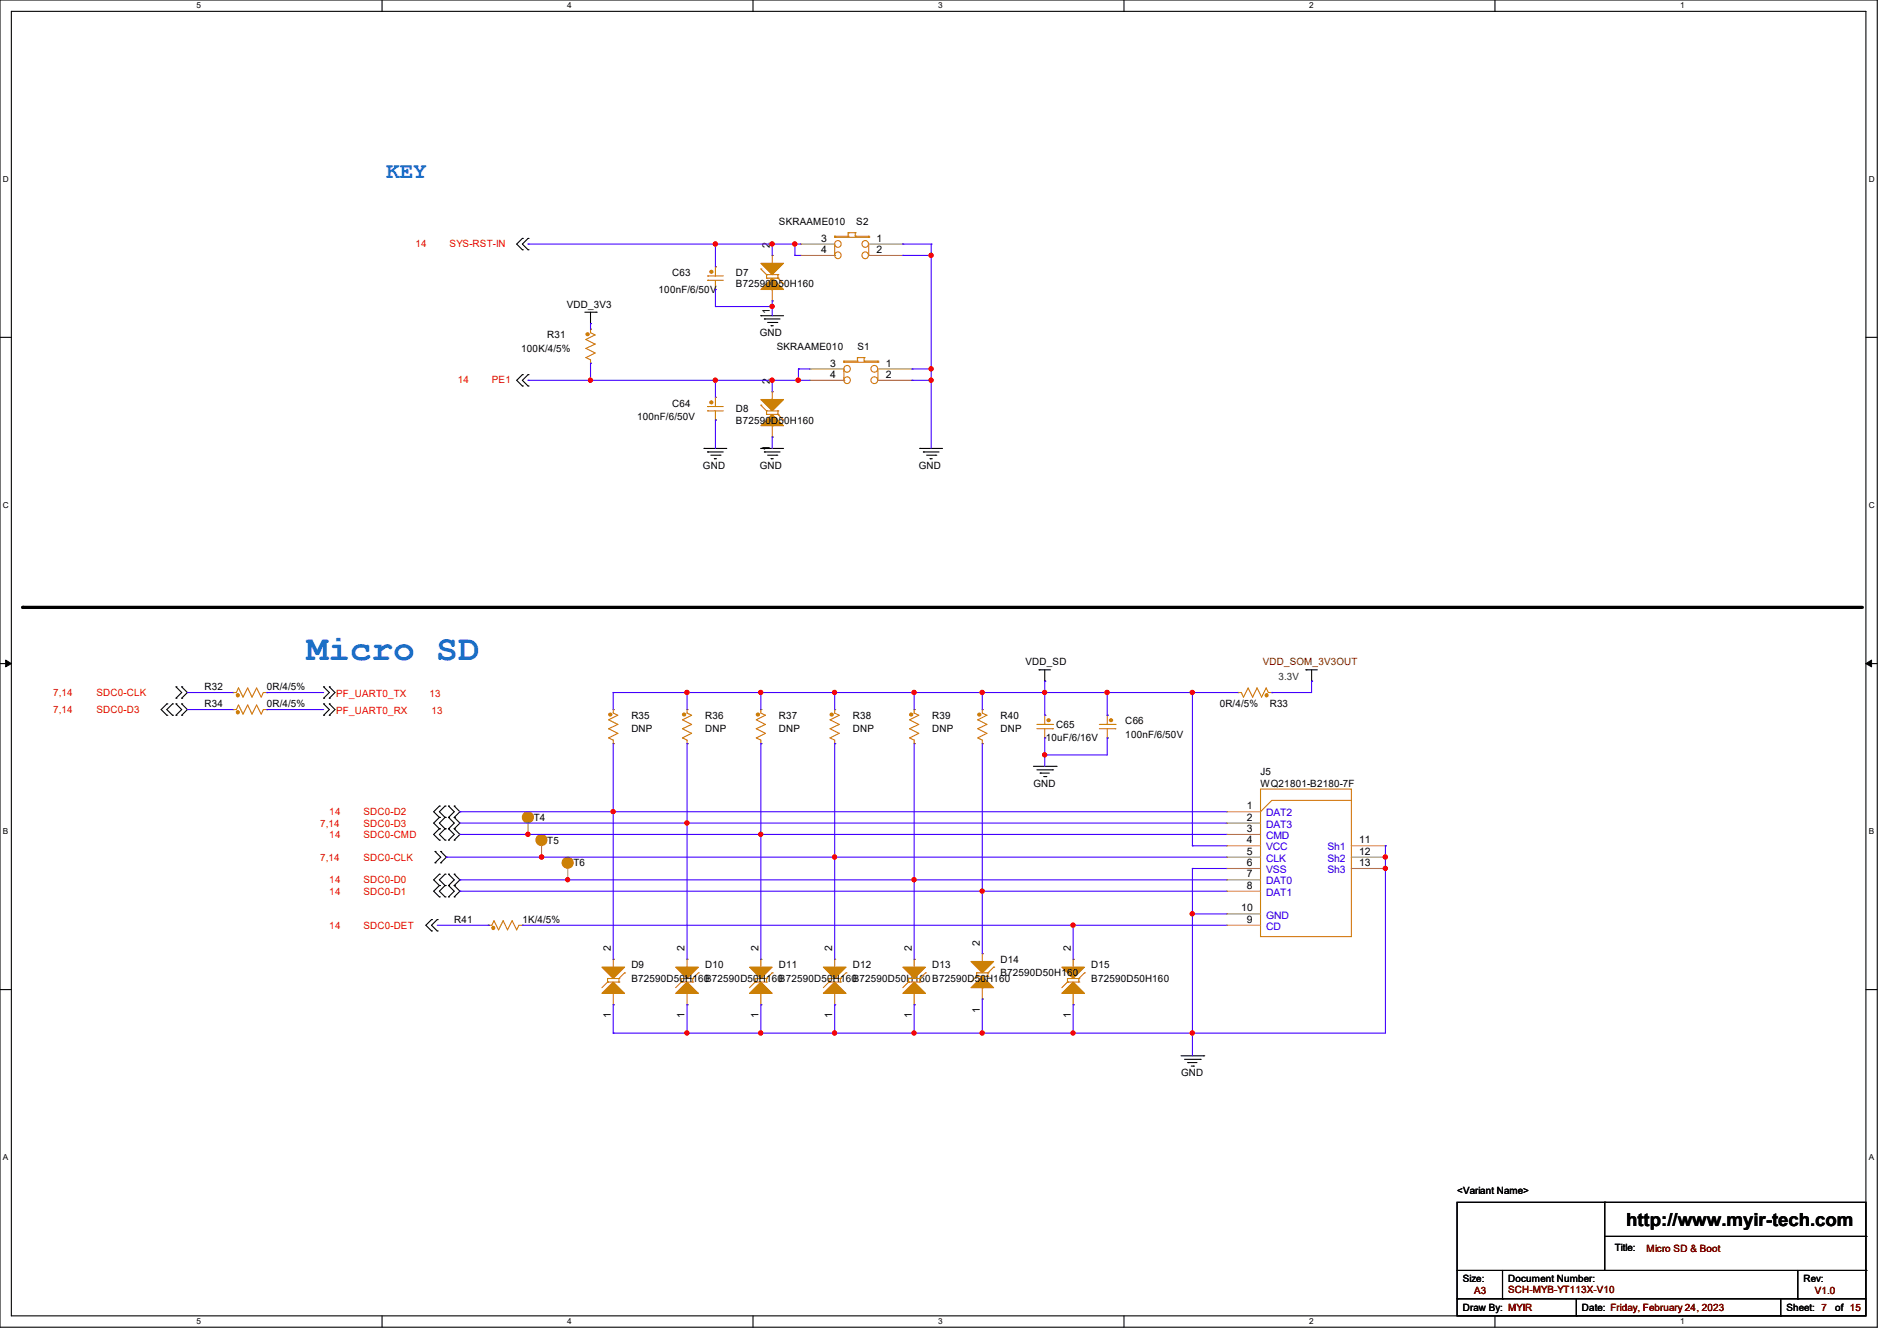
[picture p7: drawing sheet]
<svg xmlns="http://www.w3.org/2000/svg" width="297mm" height="210mm" viewBox="0 0 297 210" stroke-linecap="round" stroke-linejoin="round" font-family="sans-serif">
<path d="M0 0h293.9v207.9h-293.9zM1.8 1.8h290.3v204.3h-290.3z" fill="none" stroke="#000" stroke-width=".17"/>
<g fill="#fff">
<path d="M30.8 .2h.7v1.4h-.7z"/>
<path d="M30.8 206.2h.7v1.4h-.7z"/>
</g>
<path d="M59.8 0v1.8M59.8 206.1v1.8" fill="none" stroke="#000" stroke-width=".17"/>
<g fill="#fff">
<path d="M88.8 .2h.7v1.4h-.7z"/>
<path d="M88.8 206.2h.7v1.4h-.7z"/>
</g>
<path d="M117.9 0v1.8M117.9 206.1v1.8" fill="none" stroke="#000" stroke-width=".17"/>
<g fill="#fff">
<path d="M146.9 .2h.7v1.4h-.7z"/>
<path d="M146.9 206.2h.7v1.4h-.7z"/>
</g>
<path d="M176 0v1.8M176 206.1v1.8" fill="none" stroke="#000" stroke-width=".17"/>
<g fill="#fff">
<path d="M205 .2h.7v1.4h-.7z"/>
<path d="M205 206.2h.7v1.4h-.7z"/>
</g>
<path d="M234.1 0v1.8M234.1 206.1v1.8" fill="none" stroke="#000" stroke-width=".17"/>
<g fill="#fff">
<path d="M263.1 .2h.6v1.4h-.6z"/>
<path d="M263.1 206.2h.6v1.4h-.6z"/>
<path d="M.5 27.3h.9v1.4h-.9z"/>
<path d="M292.6 27.3h.9v1.4h-.9z"/>
<path d="M.5 78.4h.9v1.4h-.9z"/>
<path d="M292.6 78.4h.9v1.4h-.9z"/>
</g>
<path d="M0 52.8h1.8M292.1 52.8h1.8" fill="none" stroke="#000" stroke-width=".17"/>
<g fill="#fff">
<path d="M.5 129.5h.8v1.4h-.8z"/>
<path d="M292.6 129.5h.8v1.4h-.8z"/>
</g>
<path d="M0 103.9h1.8M292.1 103.9h1.8" fill="none" stroke="#000" stroke-width=".17"/>
<path d="M.9 103.4l.9 .5-.9 .5zM292.1 103.9l.9-.5v1z" fill="#000" stroke="#000" stroke-width=".16"/>
<g fill="#fff">
<path d="M.5 180.5h.8v1.4h-.8z"/>
<path d="M292.6 180.5h.8v1.4h-.8z"/>
</g>
<g fill="none" stroke="#000" stroke-width=".17">
<path d="M81.8 37.3h.1M81.8 39.1h.1M81.8 37.3l-.9 .9 .9 .9M82.7 37.3h.1M82.7 39.1h.1M82.7 37.3l-.9 .9 .9 .9M81.8 58.7h.1M81.8 58.7l-.9 .9 .9 .9M82.7 58.7h.1M82.7 58.7l-.9 .9 .9 .9M91.6 48.9h1.7M92.5 50.7h.1"/>
<path d="M92.5 48.9v1.8M93.3 48.9h.1M119.1 49.4h.1M119.1 49.4h3.6M119.7 50h.1M119.7 50h2.4M120.2 50.5h1.4M120.7 51h.1M120.7 51h.4M121.6 50.5h.1M81.8 60.5h.1M82.7 60.5h.1"/>
<path d="M110.2 70.2h.1M110.2 70.2h3.6M110.8 70.8h.1M110.8 70.8h2.4M111.3 71.3h1.4M111.8 71.8h.1M111.8 71.8h.4M112.7 71.3h.1M119.1 70.2h.1M119.1 70.2h3.6M119.7 70.8h.1M119.7 70.8h2.4"/>
<path d="M120.2 71.3h1.4M120.7 71.8h.1M120.7 71.8h.4M121.6 71.3h.1M144 70.2h.1M144 70.2h3.6M144.6 70.8h.1M144.6 70.8h2.4M145.1 71.3h1.4M145.6 71.8h.1M145.6 71.8h.4M146.5 71.3h.1"/>
<path d="M26.1 110.2h.1M26.1 112h.1M26.1 110.2l-.9 .9 .9 .9M27 112h.1M27 110.2h.1M27 110.2l-.9 .9 .9 .9M27.6 109.3h.1M27.6 107.6h.1M27.6 112h.1M27.6 110.2h.1M27.6 107.6l.8 .9-.8 .8M27.6 110.2l.8 .9-.8 .9"/>
<path d="M28.4 107.6h.1M28.4 109.3h.1M28.4 110.2h.1M28.4 112h.1M28.4 107.6l.9 .9-.9 .8M28.4 110.2l.9 .9-.9 .9M50.7 107.6h.1M50.7 109.3h.1M50.7 110.2h.1M50.7 112h.1M50.7 107.6l.9 .9-.9 .8M50.7 110.2l.9 .9-.9 .9"/>
<path d="M51.6 107.6h.1M51.6 109.3h.1M51.6 110.2h.1M51.6 112h.1M51.6 107.6l.9 .9-.9 .8M51.6 110.2l.9 .9-.9 .9M162.7 104.9h.1M162.7 104.9h1.8M163.6 106.7h.1M163.6 104.9v1.8M204.5 104.9h.1M204.5 104.9h1.7"/>
<path d="M205.4 106.7h.1M205.4 104.9v1.8M68.1 135.1h.1M68.1 133.3h.1M68.1 133.3l.9 .9-.9 .9M68.8 129.8h.1M68.8 131.6h.1M68.8 136.9h.1M68.8 138.7h.1M68.8 126.2h.1M68.8 128h.1M68.8 129.8l-.9 .9 .9 .9"/>
<path d="M68.8 136.9l-.9 .9 .9 .9M68.8 138.7l-.9 .9 .9 .9M68.8 126.2l-.9 .9 .9 .9M68.8 128l-.9 .9 .9 .9M69 133.3h.1M69 135.1h.1M69 133.3l.9 .9-.9 .9M69.7 131.6h.1M69.7 129.8h.1M69.7 138.7h.1M69.7 136.9h.1M69.7 128h.1"/>
<path d="M69.7 126.2h.1M69.7 129.8l-.9 .9 .9 .9M69.7 136.9l-.9 .9 .9 .9M69.7 138.7l-.9 .9 .9 .9M69.7 126.2l-.9 .9 .9 .9M69.7 128l-.9 .9 .9 .9M70.2 131.6h.1M70.2 129.8h.1M70.2 138.7h.1M70.2 136.9h.1M70.2 128h.1M70.2 126.2h.1"/>
<path d="M70.2 129.8l.9 .9-.9 .9M70.2 136.9l.9 .9-.9 .9M70.2 138.7l.9 .9-.9 .9M70.2 126.2l.9 .9-.9 .9M70.2 128l.9 .9-.9 .9M71.1 129.8h.1M71.1 131.6h.1M71.1 136.9h.1M71.1 138.7h.1M71.1 126.2h.1M71.1 128h.1M71.1 129.8l.9 .9-.9 .9"/>
<path d="M71.1 138.7l.9 .9-.9 .9M71.1 136.9l.9 .9-.9 .9M71.1 126.2l.9 .9-.9 .9M71.1 128l.9 .9-.9 .9M161.8 120h3.6M162.3 120.6h2.5M162.9 121.1h.1M162.9 121.1h1.4M163.4 121.6h.3M163.7 121.6h.1M164.8 120.6h.1M165.4 120h.1"/>
<path d="M0 155h1.8M67.6 144h.1M67.6 145.8h.1M67.6 144l-.9 .9 .9 .9M68.5 144h.1M68.5 145.8h.1M68.5 144l-.9 .9 .9 .9M68.8 140.5h.1M69.7 140.5h.1M70.2 140.5h.1M71.1 140.5h.1M292.1 155h1.8"/>
<path d="M184.9 165.4h3.6M185.5 165.9h2.4M186 166.4h.1M186 166.4h1.4M186.5 167h.4M186.9 167h.1M187.9 165.9h.1M188.5 165.4h.1M228.1 188.3h64v17.8h-64zM228.1 199h64M235.2 199v4.4M251.2 188.3h.1"/>
<path d="M251.2 188.3v10.7M251.2 193.6h40.9M281.5 199v4.4M292.1 199h.1M292.1 193.6h.1M228.1 203.4h.1M228.1 203.4h64M235.2 203.4h.1M246.8 206.1h.1M246.8 203.4v2.7M278.8 206.1h.1M278.8 203.4v2.7"/>
<path d="M281.5 203.4h.1"/>
</g>
<path d="M3.6 95.1h288" fill="none" stroke="#000" stroke-width=".51"/>
<circle cx="3.6" cy="95.1" r=".25" fill="#000"/>
<g fill="none" stroke="#cc8006" stroke-width=".17">
<path d="M130.7 37.2h.1M130.7 37h.1M130.7 37v.2M130.7 38.2v1.8M130.7 37.2h5.3M130.7 37h2.1M132.8 37h.1M132.8 36.4h.1M132.8 36.4v.6M132.8 36.4h1.1M133.9 36.4h.1M133.9 37h.1"/>
<path d="M133.9 37h2.1M133.9 36.4v.6M136 37h.1M136 37.2h.1M136 37v.2M136 38.2v1.8M92.5 56.9h.1M92.5 51.6h.1M92.5 51.6v.5l.7 .4-1.5 .7 1.5 .7-1.5 .7 1.5 .7-1.5 .7 .8 .3v.6M110.8 43.9h.1M110.8 43.2h.1M110.8 43.9h2.4"/>
<path d="M110.8 43.2h2.4M112 41.8h.1M112 45.3h.1M112 41.8v1.4M112 43.9v1.4M119.1 42.1h.1M119.1 42.1l.9 .9M120 43.6h.1M120 43h.1M120 43v.6M120 43.6h1.8M120 43h1.8"/>
<path d="M120.9 45.3h.1M120.9 40h.1M120.9 40v1.2M120.9 45.3v1.8M121.8 43.6h.1M121.8 43h.1M121.8 43v.6M121.8 43.6l.9 .8M130.7 40h.1M132.1 56.7h.1M132.1 56.6h.1M132.1 59.6h.1"/>
<path d="M132.1 56.7h5.4M132.1 56.6v.1M132.1 57.8v1.8M132.1 56.6h2.1M134.2 56.6h.1M134.2 56h.1M134.2 56v.6M134.2 56h1.1M135.3 56h.1M135.3 56.6h.1M135.3 56.6h2.2M135.3 56v.6"/>
<path d="M136 40h.1M137.5 56.6h.1M137.5 56.7h.1M137.5 59.6h.1M137.5 56.6v.1M137.5 57.8v1.8M110.8 64.3h.1M110.8 63.7h.1M110.8 64.3h2.4M110.8 63.7h2.4M112 62.2h.1M112 65.8h.1"/>
<path d="M112 62.2v1.5M112 64.3v1.5M119.1 63.5h.1M119.1 63.5l.9 .8M120 64.9h.1M120 64.3h.1M120 64.3v.6M120 64.9h1.8M120 64.3h1.8M120.9 66.7h.1M120.9 61.3h.1M120.9 61.3v1.3"/>
<path d="M120.9 66.7v1.8M121.8 64.9h.1M121.8 64.3h.1M121.8 64.9l.9 .9M121.8 64.3v.6M36.4 111.1h.1M36.4 108.5h.1M36.4 111.1h.6l.3-.7 .8 1.4 .7-1.4 .7 1.4 .7-1.4 .7 1.4 .3-.7h.6M36.4 108.5h.6l.3-.8 .8 1.5 .7-1.5 .7 1.5 .7-1.5 .7 1.5 .3-.7h.6M41.8 111.1h.1M41.8 108.5h.1M96 116.5h.1"/>
<path d="M96 111.1h.1M96 111.1v.6l.7 .3-1.4 .7 1.4 .8-1.4 .6 1.4 .8-1.4 .7 .7 .3v.6M107.6 116.5h.1M107.6 111.1h.1M107.6 111.1v.6l.7 .3-1.5 .7 1.5 .8-1.5 .6 1.5 .8-1.5 .7 .8 .3v.6M119.1 116.5h.1M119.1 111.1h.1M119.1 111.1v.6l.7 .3-1.4 .7 1.4 .8-1.4 .6 1.4 .8-1.4 .7 .7 .3v.6M130.7 116.5h.1M130.7 111.1h.1M130.7 111.1v.6l.7 .3-1.4 .7 1.4 .8-1.4 .6 1.4 .8-1.4 .7 .7 .3v.6M143.1 116.5h.1"/>
<path d="M143.1 111.1h.1M143.1 111.1v.6l.7 .3-1.4 .7 1.4 .8-1.4 .6 1.4 .8-1.4 .7 .7 .3v.6M153.8 116.5h.1M153.8 111.1h.1M153.8 111.1v.6l.7 .3-1.4 .7 1.4 .8-1.4 .6 1.4 .8-1.4 .7 .7 .3v.6M162.3 114.1h2.5M162.3 113.5h2.5M163.6 112h.1M163.6 115.6h.1M163.6 112v1.5M163.6 114.1v1.5M164.8 114.1h.1"/>
<path d="M164.8 113.5h.1M172.1 114.1h2.5M172.1 113.5h2.5M173.4 112h.1M173.4 115.6h.1M173.4 112v1.5M173.4 114.1v1.5M174.6 114.1h.1M174.6 113.5h.1M193.8 108.5h.1M193.8 108.5h.6l.3 .7 .7-1.5 .7 1.5 .7-1.5 .7 1.5 .7-1.5 .4 .8h.5M199.1 108.5h.1"/>
<path d="M197.4 123.6h14.2v23.1h-14.2zM211.6 125.3h-12.5l-1.7 1.8M76.5 144.9h.1M76.5 144.9h.5l.3-.7 .8 1.4 .7-1.4 .7 1.4 .7-1.4 .7 1.4 .3-.7h.6M81.8 144.9h.1M95.1 153.8h.1M95.1 153.2h.1M95.1 153.8h1.8M95.1 153.2h1.8M95.1 153.8l-.9 .9M95.1 153.2v.6M96 155.6h.1"/>
<path d="M96 150.2h.1M96 150.2v1.3M96 155.6v1.8M96.9 153.8h.1M96.9 153.2h.1M96.9 153.2v.6M97.8 152.4h.1M97.8 152.4l-.9 .8M106.7 153.8h.1M106.7 153.2h.1M106.7 153.8h1.8M106.7 153.2h1.8"/>
<path d="M106.7 153.8l-.9 .9M106.7 153.2v.6M107.6 155.6h.1M107.6 150.2h.1M107.6 150.2v1.3M107.6 155.6v1.8M108.5 153.8h.1M108.5 153.2h.1M108.5 153.2v.6M109.3 152.4h.1M109.3 152.4l-.8 .8M118.2 153.8h.1"/>
<path d="M118.2 153.2h.1M118.2 153.8h1.8M118.2 153.2h1.8M118.2 153.8l-.9 .9M118.2 153.2v.6M119.1 155.6h.1M119.1 150.2h.1M119.1 150.2v1.3M119.1 155.6v1.8M120 153.8h.1M120 153.2h.1M120 153.2v.6"/>
<path d="M120.9 152.4h.1M120.9 152.4l-.9 .8M129.8 153.8h.1M129.8 153.2h.1M129.8 153.8l-.9 .9M129.8 153.8h1.8M129.8 153.2h1.8M129.8 153.2v.6M130.7 155.6h.1M130.7 150.2h.1M130.7 150.2v1.3M130.7 155.6v1.8"/>
<path d="M131.6 153.8h.1M131.6 153.2h.1M131.6 153.2v.6M132.5 152.4h.1M132.5 152.4l-.9 .8M142.2 153.8h.1M142.2 153.2h.1M142.2 153.8h1.8M142.2 153.2h1.8M142.2 153.8l-.8 .9M142.2 153.2v.6M143.1 155.6h.1"/>
<path d="M143.1 150.2h.1M143.1 150.2v1.3M143.1 155.6v1.8M144 153.8h.1M144 153.2h.1M144 153.2v.6M144.9 152.4h.1M144.9 152.4l-.9 .8M152.9 152.9h.1M152.9 152.4h.1M152.9 152.9l-.9 .9M152.9 152.9h1.8"/>
<path d="M152.9 152.4h1.8M152.9 152.4v.5M153.8 154.7h.1M153.8 149.4h.1M153.8 149.4v1.2M153.8 154.7v1.8M154.7 152.9h.1M154.7 152.4h.1M154.7 152.4v.5M155.6 151.5h.1M155.6 151.5l-.9 .9M167.1 153.8h.1"/>
<path d="M167.1 153.2h.1M167.1 153.8h1.8M167.1 153.2h1.8M167.1 153.8l-.9 .9M167.1 153.2v.6M168 155.6h.1M168 150.2h.1M168 150.2v1.3M168 155.6v1.8M168.9 153.8h.1M168.9 153.2h.1M168.9 153.2v.6"/>
<path d="M169.8 152.4h.1M169.8 152.4l-.9 .8"/>
<circle cx="131.2" cy="40" r=".52"/>
<circle cx="131.2" cy="38.2" r=".52"/>
<circle cx="135.5" cy="38.2" r=".52"/>
<circle cx="135.5" cy="40" r=".52"/>
<circle cx="132.6" cy="57.8" r=".52"/>
<circle cx="132.6" cy="59.5" r=".52"/>
<circle cx="136.9" cy="57.8" r=".53"/>
<circle cx="136.9" cy="59.5" r=".53"/>
</g>
<g fill="#cc8006" stroke="#cc8006" stroke-width=".17">
<path d="M128.9 151.5h3.6l-1.8 1.7z"/>
<path d="M128.9 155.6l1.8-1.8 1.8 1.8z"/>
<path d="M117.3 151.5h3.6l-1.8 1.7z"/>
<path d="M117.3 155.6l1.8-1.8 1.8 1.8z"/>
<path d="M166.2 151.5h3.6l-1.8 1.7z"/>
<path d="M168 153.8l1.8 1.8h-3.6z"/>
<path d="M119.1 62.6h3.6l-1.8 1.7z"/>
<path d="M119.1 66.7l1.8-1.8 1.8 1.8z"/>
<path d="M152 150.6h3.6l-1.8 1.8z"/>
<path d="M153.8 152.9l1.8 1.8h-3.6z"/>
<path d="M119.1 41.2h3.6l-1.8 1.8z"/>
<path d="M119.1 45.3l1.8-1.7 1.8 1.7z"/>
<path d="M141.4 151.5h3.5l-1.8 1.7z"/>
<path d="M141.4 155.6l1.7-1.8 1.8 1.8z"/>
<path d="M105.8 151.5h3.5l-1.7 1.7z"/>
<path d="M105.8 155.6l1.8-1.8 1.7 1.8z"/>
<path d="M94.2 151.5h3.6l-1.8 1.7z"/>
<path d="M94.2 155.6l1.8-1.8 1.8 1.8z"/>
<circle cx="37.2" cy="111.5" r=".24"/>
<circle cx="198.3" cy="108.9" r=".24"/>
<circle cx="37.2" cy="108.9" r=".24"/>
<circle cx="153.3" cy="111.9" r=".24"/>
<circle cx="174" cy="112.8" r=".24"/>
<circle cx="130.2" cy="111.9" r=".24"/>
<circle cx="92" cy="52.4" r=".24"/>
<circle cx="107.1" cy="111.9" r=".24"/>
<circle cx="77.2" cy="145.3" r=".24"/>
<circle cx="88.9" cy="135.1" r=".87"/>
<circle cx="111.4" cy="63" r=".24"/>
<circle cx="164.2" cy="112.8" r=".24"/>
<circle cx="142.7" cy="111.9" r=".24"/>
<circle cx="82.7" cy="128" r=".87"/>
<circle cx="118.7" cy="111.9" r=".24"/>
<circle cx="84.8" cy="131.6" r=".87"/>
<circle cx="111.4" cy="42.6" r=".24"/>
<circle cx="95.6" cy="111.9" r=".24"/>
</g>
<g fill="none" stroke="#a84" stroke-width=".17">
<path d="M125.3 38.2h.1M125.3 38.2h5.4M136 38.2h5.4M141.4 38.2h.1M92.5 51.6h.1M92.5 56.9h.1M112 41.8h.1M112 45.3h.1M120.9 47.1h.1M120.9 40h.1M125.3 40h.1M125.3 40h5.4"/>
<path d="M126.8 57.8h.1M126.8 59.6h.1M126.8 57.8h5.3M126.8 59.6h5.3M136 40h5.4M137.5 57.8h5.3M137.5 59.6h5.3M141.4 40h.1M142.8 57.8h.1M142.8 59.6h.1M112 62.2h.1M112 65.8h.1"/>
<path d="M120.9 68.5h.1M120.9 61.3h.1M36.4 111.1h.1M36.4 108.5h.1M41.8 111.1h.1M41.8 108.5h.1M96 111.1h.1M96 116.5h.1M107.6 111.1h.1M107.6 116.5h.1M119.1 111.1h.1M119.1 116.5h.1"/>
<path d="M130.7 111.1h.1M130.7 116.5h.1M143.1 111.1h.1M143.1 116.5h.1M153.8 111.1h.1M153.8 116.5h.1M163.6 112h.1M163.6 115.6h.1M173.4 112h.1M173.4 115.6h.1M193.8 108.5h.1M199.1 108.5h.1"/>
<path d="M82.7 130.7h.1M82.7 128.9v1.8M84.8 134.2h.1M84.8 132.5v1.7M88.9 137.8h.1M88.9 136v1.8M192 127.1h.1M192 128.9h.1M192 130.7h.1M192 132.5h.1M192 134.2h.1M192 136h.1"/>
<path d="M192 137.8h.1M192 139.6h.1M192 127.1h5.4M192 128.9h5.4M192 130.7h5.4M192 132.5h5.4M192 134.2h5.4M192 136h5.4M192 137.8h5.4M192 139.6h5.4M211.6 132.5h5.3M211.6 134.2h5.3"/>
<path d="M211.6 136h5.3M216.9 132.5h.1M216.9 134.2h.1M216.9 136h.1M76.5 144.9h.1M81.8 144.9h.1M96 157.4h.1M96 150.2h.1M107.6 157.4h.1M107.6 150.2h.1M119.1 157.4h.1M119.1 150.2h.1"/>
<path d="M130.7 157.4h.1M130.7 150.2h.1M143.1 157.4h.1M143.1 150.2h.1M153.8 156.5h.1M153.8 149.4h.1M168 157.4h.1M168 150.2h.1M192 143.1h.1M192 144.9h.1M192 143.1h5.4M192 144.9h5.4"/>
</g>
<g fill="none" stroke="#4200ff" stroke-width=".17">
<path d="M82.7 38.2h.1M82.7 38.2h42.6M112 38.2h.1M112 38.2v3.6M120.9 38.2h.1M120.9 38.2v1.8M124.5 38.2h.1M124.5 38.2v1.8M141.4 38.2h.1M141.4 38.2h4.4M145.8 38.2h.1M145.8 38.2v32"/>
<path d="M82.7 59.6h.1M82.7 59.6h44.1M92.5 50.7h.1M92.5 56.9h.1M92.5 59.6h.1M92.5 50.7v.9M92.5 56.9v2.7M112 45.3h.1M112 48h.1M112 59.6h.1M112 45.3v2.7M112 59.6v2.6"/>
<path d="M112 48h8.9M120.9 47.1h.1M120.9 48h.1M120.9 59.6h.1M120.9 47.1v2.3M120.9 59.6v1.7M124.5 40h.1M124.5 40h.8M125 57.8h.1M125 59.6h.1M125 57.8h1.8M125 57.8v1.8"/>
<path d="M141.4 40h.1M141.4 40h4.4M142.8 57.8h.1M142.8 59.6h.1M142.8 57.8h3M142.8 59.6h3M145.8 40h.1M145.8 57.8h.1M145.8 59.6h.1M112 65.8h.1M112 65.8v4.4M120.9 68.5h.1"/>
<path d="M120.9 68.5v1.7M29.3 111.1h.1M29.3 108.5h.1M29.3 108.5h7.1M29.3 111.1h7.1M41.8 108.5h.1M41.8 111.1h.1M41.8 108.5h8.9M41.8 111.1h8.9M96 108.5h.1M96 108.5v2.6M96 116.5v33.7"/>
<path d="M96 108.5h97.8M107.6 108.5h.1M107.6 116.5h.1M107.6 108.5v2.6M107.6 116.5v33.7M119.1 108.5h.1M119.1 116.5h.1M119.1 108.5v2.6M119.1 116.5v33.7M130.7 108.5h.1M130.7 116.5h.1M130.7 108.5v2.6"/>
<path d="M130.7 116.5v33.7M143.1 108.5h.1M143.1 108.5v2.6M143.1 116.5v33.7M153.8 108.5h.1M153.8 108.5v2.6M153.8 116.5v32.9M163.6 106.7h.1M163.6 108.5h.1M163.6 115.6h.1M163.6 118.2h.1M163.6 112h.1"/>
<path d="M163.6 106.7v5.3M163.6 115.6v4.4M173.4 115.6h.1M173.4 112h.1M173.4 108.5v3.5M173.4 115.6v2.6h-9.8M186.7 108.5h.1M186.7 108.5v24M199.1 108.5h.1M205.4 106.7h.1M205.4 106.7v1.8h-6.3M69.9 134.2h.1"/>
<path d="M69.9 134.2h122.1M72 137.8h.1M72 139.6h.1M72 127.1h.1M72 130.7h.1M72 137.8h120M72 139.6h120M72 127.1h120M72 128.9h120M72 130.7h120M82.7 130.7h.1M88.9 137.8h.1"/>
<path d="M96 127.1h.1M107.6 128.9h.1M119.1 130.7h.1M130.7 134.2h.1M143.1 137.8h.1M153.8 139.6h.1M186.7 136h.1M186.7 132.5h.1M186.7 136v29.4M186.7 132.5h5.3M186.7 136h5.3M216.9 132.5h.1"/>
<path d="M216.9 134.2h.1M216.9 136h.1M216.9 132.5v29.3h-120.9M68.5 144.9h8M76.5 144.9h.1M81.8 144.9h110.2M96 157.4h.1M96 157.4v4.4M107.6 157.4h.1M107.6 157.4v4.4M119.1 157.4h.1M119.1 157.4v4.4"/>
<path d="M130.7 157.4h.1M130.7 157.4v4.4M143.1 157.4h.1M143.1 157.4v4.4M153.8 156.5h.1M153.8 156.5v5.3M168 157.4h.1M168 144.9h.1M168 144.9v5.3M168 157.4v4.4M186.7 143.1h.1M186.7 143.1h5.3"/>
<path d="M96 161.8h.1M107.6 161.8h.1M119.1 161.8h.1M130.7 161.8h.1M143.1 161.8h.1M153.8 161.8h.1M168 161.8h.1M186.7 161.8h.1"/>
</g>
<g fill="#f00" stroke="#f00" stroke-width=".17">
<circle cx="107.5" cy="161.8" r=".32"/>
<circle cx="119.1" cy="161.8" r=".32"/>
<circle cx="130.7" cy="161.8" r=".32"/>
<circle cx="153.8" cy="161.8" r=".32"/>
<circle cx="143.1" cy="161.8" r=".32"/>
<circle cx="168" cy="161.8" r=".32"/>
<circle cx="163.6" cy="108.4" r=".32"/>
<circle cx="84.8" cy="134.2" r=".33"/>
<circle cx="88.9" cy="137.8" r=".32"/>
<circle cx="153.8" cy="139.6" r=".32"/>
<circle cx="82.7" cy="130.7" r=".32"/>
<circle cx="186.7" cy="161.8" r=".32"/>
<circle cx="186.7" cy="143.1" r=".32"/>
<circle cx="216.9" cy="134.2" r=".32"/>
<circle cx="216.9" cy="136" r=".32"/>
<circle cx="168" cy="144.9" r=".32"/>
<circle cx="163.6" cy="118.2" r=".32"/>
<circle cx="96" cy="127.1" r=".32"/>
<circle cx="143.1" cy="137.8" r=".32"/>
<circle cx="173.3" cy="108.4" r=".32"/>
<circle cx="186.7" cy="108.4" r=".32"/>
<circle cx="119.1" cy="108.4" r=".32"/>
<circle cx="107.5" cy="108.4" r=".32"/>
<circle cx="130.7" cy="108.4" r=".32"/>
<circle cx="153.8" cy="108.4" r=".32"/>
<circle cx="143.1" cy="108.4" r=".32"/>
<circle cx="107.5" cy="128.9" r=".32"/>
<circle cx="119.1" cy="130.7" r=".32"/>
<circle cx="130.7" cy="134.2" r=".32"/>
<circle cx="124.4" cy="38.2" r=".32"/>
<circle cx="120.9" cy="38.2" r=".32"/>
<circle cx="112" cy="38.2" r=".32"/>
<circle cx="145.8" cy="57.8" r=".32"/>
<circle cx="145.8" cy="40" r=".32"/>
<circle cx="120.9" cy="48" r=".32"/>
<circle cx="145.8" cy="59.5" r=".32"/>
<circle cx="125" cy="59.5" r=".33"/>
<circle cx="120.9" cy="59.5" r=".32"/>
<circle cx="112" cy="59.5" r=".32"/>
<circle cx="92.4" cy="59.5" r=".32"/>
</g>
<text font-size="5.7" fill="#0080ff" x="48" y="103.4">Micro SD</text>
<text font-size="3.6" fill="#0080ff" x="60.5" y="27.8">KEY</text>
<text font-size="2.8" x="254.6" y="192">http://www.myir-tech.com</text>
<g font-size="1.6">
<text x="122" y="35.2">SKRAAME010</text>
<text x="134.1" y="35.2">S2</text>
<text x="120.5" y="38.8" transform="rotate(-90 120.5 38.8)">2</text>
<text x="128.6" y="37.8">3</text>
<text x="128.6" y="39.6">4</text>
<text x="137.2" y="37.8">1</text>
<text x="137.2" y="39.6">2</text>
<text x="103.1" y="45.9">100nF/6/50V</text>
<text x="105.2" y="43.2">C63</text>
<text x="115.2" y="43.2">D7</text>
<text x="115.2" y="45">B72590D50H160</text>
<text x="85.7" y="53">R31</text>
<text x="88.7" y="48.2">VDD_3V3</text>
<text x="119" y="52.7">GND</text>
<text x="120.5" y="49.2" transform="rotate(-90 120.5 49.2)">1</text>
<text x="81.6" y="55.1">100K/4/5%</text>
<text x="121.6" y="54.8">SKRAAME010</text>
<text x="130" y="57.4">3</text>
<text x="130" y="59.2">4</text>
<text x="134.2" y="54.8">S1</text>
<text x="138.7" y="57.4">1</text>
<text x="138.7" y="59.2">2</text>
<text x="99.7" y="65.8">100nF/6/50V</text>
<text x="105.2" y="63.7">C64</text>
<text x="115.2" y="64.6">D8</text>
<text x="120.5" y="60.1" transform="rotate(-90 120.5 60.1)">2</text>
<text x="115.2" y="66.3">B72590D50H160</text>
<text x="120.5" y="70.6" transform="rotate(-90 120.5 70.6)">1</text>
<text x="110.1" y="73.4">GND</text>
<text x="119" y="73.4">GND</text>
<text x="143.8" y="73.4">GND</text>
<text x="160.6" y="104.2">VDD_SD</text>
<text x="32" y="110.8">R34</text>
<text x="32" y="108.1">R32</text>
<text x="41.8" y="110.8">0R/4/5%</text>
<text x="41.8" y="108.1">0R/4/5%</text>
<text x="98.8" y="112.6">R35</text>
<text x="110.4" y="112.6">R36</text>
<text x="122" y="112.6">R37</text>
<text x="133.5" y="112.6">R38</text>
<text x="146" y="112.6">R39</text>
<text x="156.6" y="112.6">R40</text>
<text x="176.2" y="113.5">C66</text>
<text x="191" y="110.8">0R/4/5%</text>
<text x="198.8" y="110.8">R33</text>
<text x="98.8" y="114.7">DNP</text>
<text x="110.4" y="114.7">DNP</text>
<text x="122" y="114.7">DNP</text>
<text x="133.5" y="114.7">DNP</text>
<text x="146" y="114.7">DNP</text>
<text x="156.6" y="114.7">DNP</text>
<text x="163.7" y="116.1">10uF/6/16V</text>
<text x="165.4" y="114">C65</text>
<text x="176.2" y="115.6">100nF/6/50V</text>
<text x="161.8" y="123.2">GND</text>
<text x="197.4" y="121.5">J5</text>
<text x="197.4" y="123.2">WQ21801-B2180-7F</text>
<text x="83.6" y="128.6">T4</text>
<text x="195.2" y="126.7">1</text>
<text x="195.2" y="128.5">2</text>
<text x="195.2" y="130.3">3</text>
<text x="85.7" y="132.1">T5</text>
<text x="89.8" y="135.7">T6</text>
<text x="195.2" y="132.1">4</text>
<text x="195.2" y="133.9">5</text>
<text x="195.2" y="135.6">6</text>
<text x="195.2" y="137.4">7</text>
<text x="212.8" y="132.1">11</text>
<text x="212.8" y="133.9">12</text>
<text x="212.8" y="135.6">13</text>
<text x="194.3" y="142.8">10</text>
<text x="195.2" y="139.2">8</text>
<text x="71.1" y="144.6">R41</text>
<text x="81.8" y="144.6">1K/4/5%</text>
<text x="95.6" y="149" transform="rotate(-90 95.6 149)">2</text>
<text x="107.2" y="149" transform="rotate(-90 107.2 149)">2</text>
<text x="118.7" y="149" transform="rotate(-90 118.7 149)">2</text>
<text x="130.3" y="149" transform="rotate(-90 130.3 149)">2</text>
<text x="142.8" y="149" transform="rotate(-90 142.8 149)">2</text>
<text x="153.4" y="148.1" transform="rotate(-90 153.4 148.1)">2</text>
<text x="167.6" y="149" transform="rotate(-90 167.6 149)">2</text>
<text x="195.2" y="144.5">9</text>
<text x="98.8" y="151.7">D9</text>
<text x="98.8" y="153.8">B72590D50H160B72590D50H160B72590D50H160B72590D50H160B72590D50H160</text>
<text x="110.4" y="151.7">D10</text>
<text x="122" y="151.7">D11</text>
<text x="133.5" y="151.7">D12</text>
<text x="146" y="151.7">D13</text>
<text x="156.6" y="150.8">D14</text>
<text x="156.6" y="152.9">B72590D50H160</text>
<text x="170.9" y="151.7">D15</text>
<text x="170.9" y="153.8">B72590D50H160</text>
<text x="95.6" y="159.5" transform="rotate(-90 95.6 159.5)">1</text>
<text x="107.2" y="159.5" transform="rotate(-90 107.2 159.5)">1</text>
<text x="118.7" y="159.5" transform="rotate(-90 118.7 159.5)">1</text>
<text x="130.3" y="159.5" transform="rotate(-90 130.3 159.5)">1</text>
<text x="142.8" y="159.5" transform="rotate(-90 142.8 159.5)">1</text>
<text x="153.4" y="158.6" transform="rotate(-90 153.4 158.6)">1</text>
<text x="167.6" y="159.5" transform="rotate(-90 167.6 159.5)">1</text>
<text x="184.9" y="168.6">GND</text>
<text x="228.1" y="187.1">&lt;Variant Name&gt;</text>
<text x="252.8" y="196">Title:</text>
<text x="229" y="200.7">Size:</text>
<text x="236.1" y="200.7">Document Number:</text>
<text x="282.4" y="200.7">Rev:</text>
<text x="229" y="205.4">Draw By: MYIR</text>
<text x="247.7" y="205.4">Date: Friday, February 24, 2023</text>
<text x="279.7" y="205.4">Sheet: 7</text>
<text x="287.3" y="205.4">of 15</text>
</g>
<g font-size="1.6" fill="#f00">
<text x="65.1" y="38.6">14</text>
<text x="70.4" y="38.6">SYS-RST-IN</text>
<text x="71.7" y="59.9">14</text>
<text x="77" y="59.9">PE1</text>
<text x="8.3" y="109">7,14</text>
<text x="8.3" y="111.7">7,14</text>
<text x="15.1" y="109">SDC0-CLK</text>
<text x="15.1" y="111.7">SDC0-D3</text>
<text x="52.6" y="109.2">PF_UART0_TX</text>
<text x="52.6" y="111.8">PF_UART0_RX</text>
<text x="67.2" y="109.2">13</text>
<text x="67.6" y="111.8">13</text>
<text x="50.1" y="129.5">7,14</text>
<text x="51.6" y="131.2">14</text>
<text x="51.6" y="127.7">14</text>
<text x="56.9" y="131.2">SDC0-CMD</text>
<text x="56.9" y="127.7">SDC0-D2</text>
<text x="56.9" y="129.5">SDC0-D3</text>
<text x="50.1" y="134.8">7,14</text>
<text x="56.9" y="134.8">SDC0-CLK</text>
<text x="51.6" y="138.3">14</text>
<text x="51.6" y="140.1">14</text>
<text x="56.9" y="138.3">SDC0-D0</text>
<text x="56.9" y="140.1">SDC0-D1</text>
<text x="51.6" y="145.5">14</text>
<text x="56.9" y="145.5">SDC0-DET</text>
</g>
<g font-size="1.6" fill="#800000">
<text x="197.7" y="104.2">VDD_SOM_3V3OUT</text>
<text x="257.8" y="196.1">Micro SD &amp; Boot</text>
<text x="230.8" y="202.7">A3</text>
<text x="236.1" y="202.5">SCH-MYB-YT113X-V10</text>
<text x="284.1" y="202.7">V1.0</text>
</g>
<text font-size="1.6" fill="#008000" x="200.2" y="106.5">3.3V</text>
<g font-size="1.6" fill="#00c">
<text x="198.2" y="127.8">DAT2</text>
<text x="198.2" y="129.6">DAT3</text>
<text x="198.2" y="131.4">CMD</text>
<text x="198.2" y="133.2">VCC</text>
<text x="198.2" y="135">CLK</text>
<text x="198.2" y="136.7">VSS</text>
<text x="207.9" y="133.2">Sh1</text>
<text x="207.9" y="135">Sh2</text>
<text x="207.9" y="136.7">Sh3</text>
<text x="198.2" y="138.5">DAT0</text>
<text x="198.2" y="140.3">DAT1</text>
<text x="198.2" y="143.9">GND</text>
<text x="198.2" y="145.6">CD</text>
</g>
<g font-size="1.3">
<text x="30.8" y="1.3">5</text>
<text x="88.8" y="1.3">4</text>
<text x="146.9" y="1.3">3</text>
<text x="205" y="1.3">2</text>
<text x="263.1" y="1.3">1</text>
<text x=".5" y="28.4">D</text>
<text x="292.6" y="28.4">D</text>
<text x=".5" y="79.5">C</text>
<text x="292.6" y="79.5">C</text>
<text x=".5" y="130.6">B</text>
<text x="292.6" y="130.6">B</text>
<text x=".5" y="181.7">A</text>
<text x="292.6" y="181.7">A</text>
<text x="30.8" y="207.4">5</text>
<text x="88.8" y="207.4">4</text>
<text x="146.9" y="207.4">3</text>
<text x="205" y="207.4">2</text>
<text x="263.1" y="207.4">1</text>
</g>
</svg>
